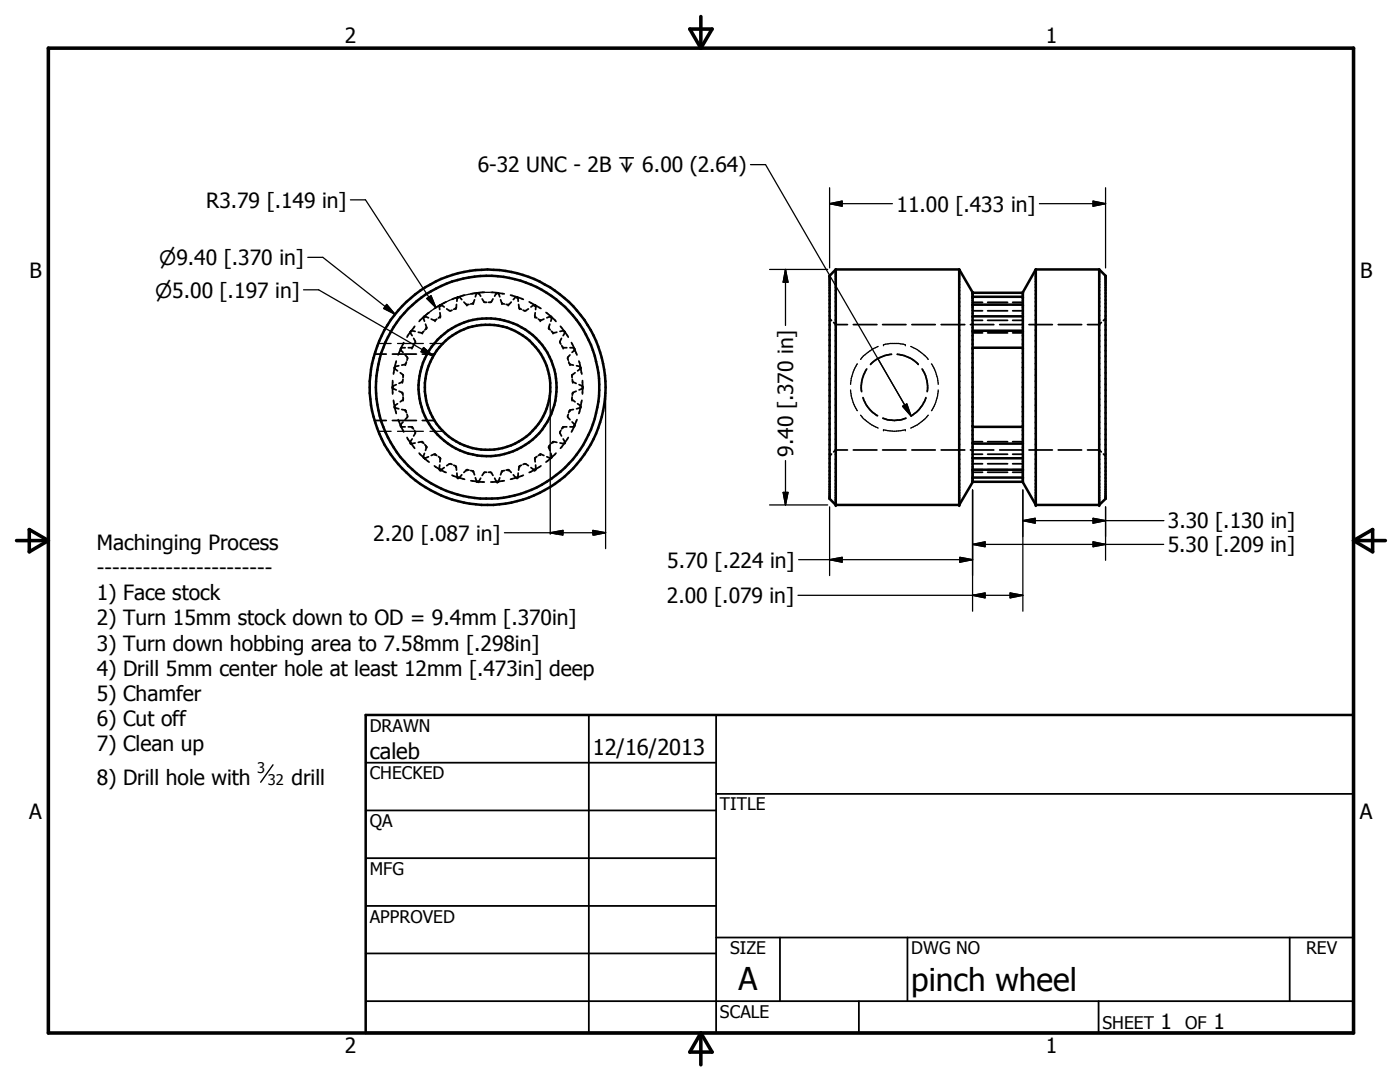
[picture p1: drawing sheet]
<svg xmlns="http://www.w3.org/2000/svg" width="279mm" height="216mm" viewBox="0 0 279 216" stroke-linecap="round" stroke-linejoin="round" font-family="sans-serif">
<g fill="none" stroke="#000" stroke-width=".35">
<path d="M91.3 59.4l-.1 .7M91.4 59.3h-.1M91.4 59.3l-1.2 .4M91.4 59.3h.1M91.6 59.2l-.1 .1M91.7 59.3l.5 .5M92.7 58.9l-1.2 .4M94.7 59.8l-.3 .7M95.1 58.5l-.2 .7M95.3 58.5l-1.3 .1M95.4 58.4l-.2 .1M95.4 58.4l.1 .1"/>
<path d="M95.5 58.5l.4 .6M96.2 59.6l.4 .7M96.6 58.3l-1.2 .1M98 58.3l1.3 .1M98.4 59.6l-.4 .7M99.1 58.5l-.4 .6M99.3 58.4v.1M99.3 58.4l-.2 .1M99.4 58.5l1.2 .1M99.5 58.5l.2 .7M99.9 59.8l.3 .7M101.9 58.9l1.3 .4"/>
<path d="M103 59.3l-.6 .5M103 59.2l.2 .1M103.2 59.3h.1M103.2 59.3l1.2 .4M103.3 59.4l.1 .7M74.7 70.7h2.4M78.3 77.2v.1M78.3 70.7h4.8M78.4 77.4l-.1-.1 .1 1.3M78.4 75.9l-.1 1.3M78.4 77.2h-.1M78.4 77.5l.7 .3"/>
<path d="M78.5 79.9l.2 1.2M78.7 73.4h.1M78.7 73.4l-.2 1.2M78.8 73.6l.5 .4M78.8 73.2l-.1 .1M79.1 76.8l-.7 .2M79.1 72.1l-.4 1.2M79.6 73l-.7 .2M79.6 78.1l.7 .3M79.9 74.4l.5 .4M80 69.8l.4 .5M80 69.5l-.1 .2"/>
<path d="M80.3 76.2l-.7 .3M80.3 78.4l.1 .5M80.4 75.7l-.1 .4M80.4 79.2l.1 .5M80.4 79.8l-.5 .4M80.5 74.9l-.1 .5M80.6 68.4l-1.1 2.4M80.9 69.4h-.8M80.9 70.8l.4 .6M80.9 72.7l-.7 .2M81.1 72.2l-.1 .4M81.4 71.5l-.2 .4"/>
<path d="M81.5 69.4h.7M81.9 66.3l.4 .7M82 66.2l-.1 .1M82 66.2l-.8 1.1M82 66.1v.1M82 66v.1M82.1 66l.7 .1M82.5 69l-.2 .3M82.5 67.5l.4 .7M82.8 65.1l-.8 1M82.9 68.2l-.2 .5M83.5 66.3l.7 .1"/>
<path d="M84.3 70.7h2.4M84.5 63.4l.2 .7M84.6 63.2l-.1 .1M84.6 66.1l-.3 .3M84.6 63.2l-.9 .9M84.6 63.2h.1M84.7 63.1l-.1 .1M84.8 63.1l.7 .3M84.9 64.7l.2 .7M85.1 65.4l-.3 .4M85.6 62.4l-1 .8M86.1 63.7l.6 .2"/>
<path d="M87.2 63.7l-.4 .2M87.7 61l.1 .8M87.7 61l.1-.1-1.1 .7M87.8 62.4l.1 .7M87.8 63.2l-.3 .3M88.1 60.8l.5 .5M89 60.2l-1.1 .6M89.2 61.6l.5 .4M90.2 61.9l-.4 .1M91 61.5l-.4 .2M91.1 60.7l-.1 .8M92.6 60.3l.5 .5"/>
<path d="M93.6 60.7l-.4 .1M94.4 60.5l-.5 .2M96.7 60.3h.4M97.5 60.3h.5M100.2 60.5l.5 .2M101 60.7l.4 .1M102 60.3l-.5 .5M103.5 60.7l.1 .8M103.7 61.5l.4 .2M104.4 61.9l.4 .1M105.5 61.6l-.6 .4M105.6 60.2l1.2 .7"/>
<path d="M106.6 60.8l-.6 .5M106.7 60.8l.1 .1M106.8 60.9h.1M106.8 60.9l1.1 .7M106.8 63.2l.3 .3M106.8 62.4v.7M106.8 60.9l.1 .1M106.9 61v.8M107.4 63.7l.4 .2M108.5 63.7l-.6 .2M109 62.4l1 .8M109.5 65.4l.3 .4"/>
<path d="M109.7 64.7l-.2 .7M109.8 63.1l-.7 .3M109.9 63.1l.1 .1M110 63.2h.1M110.1 66.1l.3 .3M110.1 63.4l-.2 .7M110.1 63.3l-.1-.1 1 .9M111.1 66.3l-.7 .1M111.7 68.2l.2 .5M111.8 65.1l.8 1M112.1 67.5l-.4 .7M112.1 69l.3 .3"/>
<path d="M112.4 69.4h.7M112.5 66l-.7 .1M112.6 66l.1 .2M112.7 66.2v.1M112.7 66.2l.7 1.1M112.7 66.3l-.3 .7M113.3 71.5l.1 .4M113.5 72.2l.2 .4M113.7 69.4h.8M113.7 72.7l.7 .2M113.7 70.8l-.4 .6M114 68.4l.6 1.2"/>
<path d="M114.1 74.9l.1 .5M114.2 79.2l-.1 .5M114.2 79.8l.6 .4M114.2 75.7l.1 .4M114.3 78.4l-.1 .5M114.3 76.2l.7 .3M114.6 69.5v.1M114.6 69.6l.1 .1M114.6 69.6l.5 1.2M114.6 69.6h.1M114.7 69.8l-.5 .5M114.8 74.4l-.6 .4"/>
<path d="M115 78.1l-.7 .3M115.1 73l.7 .2M115.5 72.1l.4 1.2M115.6 76.8l.6 .2M115.8 73.2l.1 .1M115.9 73.6l-.6 .4M115.9 73.4h.1M115.9 73.4l.2 1.2M116.1 79.9l-.2 1.2M116.2 75.9l.1 1.3M116.2 77.5l-.6 .3M116.3 77.2v.2"/>
<path d="M116.3 77.3l-.1 1.3M165.6 63.5l.3 .5M166.4 64.3l.4 .5h2.3M170.3 64.8h4.7M172.2 79.3a6.2 6.2 0 0 0 2.9 3.6M173 73.6l-.3 .5a6.5 6.5 0 0 0-.7 4M176.1 64.8h4.7M177.9 70.7h-.1a6.8 6.8 0 0 0-4.1 2M179.1 70.7a6.7 6.7 0 0 1 4.2 2M182 64.8h4.6M184 73.6a6.6 6.6 0 0 1 1 4.5M184.8 79.3l-.5 1.1a5.8 5.8 0 0 1-2.4 2.5"/>
<path d="M187.8 64.8h4.7M193.7 64.8h4.6M194.1 60.8h2M194.1 62h2M194.1 63.9h2M194.1 66.4h2M194.1 60.3h2M197.1 60.8h4M197.1 62h4M197.1 63.9h4M197.1 66.4h4M197.1 60.3h4"/>
<path d="M199.5 64.8h4.7M202.1 60.8h2M202.1 62h2M202.1 63.9h2M202.1 66.4h2M202.1 60.3h2M205.4 64.8h4.6M211.2 64.8h4.7M219.8 64.3l-.4 .5h-2.4M220.6 63.5l-.4 .5M74.7 83.9h2.4M78.3 83.9h4.8"/>
<path d="M78.8 81.3l.3 1.2M78.9 81.4l.7 .2M79.3 80.6l-.5 .4M79.5 83.7l.5 1.3M79.9 84.8l.1 .2M80 85v.1M80 85l.6 1.2M80 85h.1M80.1 85.1l.8 .1M80.2 81.7l.7 .2M80.4 84.2l-.4 .6M81 81.9l.1 .4"/>
<path d="M81.2 87.3l.8 1.1M81.2 82.7l.2 .4M81.3 83.2l-.4 .5M81.5 85.2h.7M81.9 88.3l.1 .1M82 88.4v.1M82 88.4l.8 1.1M82.3 87.6l-.4 .6M82.3 85.2l.2 .4M82.7 85.9l.2 .5-.4 .6M82.8 88.4l-.7 .1M83.7 90.4l.9 .9"/>
<path d="M84.2 88.1l-.7 .2M84.3 88.1l.3 .4M84.3 83.9h2.4M84.5 91.3l.1 .1M84.6 91.4h.1M84.6 91.4l1 .8M84.7 90.5l-.2 .6M84.8 88.7l.3 .4M85.1 89.2l-.2 .7M85.5 91.1l-.7 .3M86.7 93l1.1 .7-.1-.1M86.7 90.6l-.6 .3"/>
<path d="M86.8 90.6l.4 .3M87.5 91.1l.3 .3M87.8 92.8l-.1 .7M87.9 91.4l-.1 .8M87.9 93.7l1.1 .6M88.6 93.3l-.5 .4M89.7 92.5l-.5 .4M89.8 92.5l.4 .2M90.2 94.8l1.2 .5M90.6 92.8l.4 .2M91 93.1l.1 .7M91.2 94.4l.1 .8"/>
<path d="M91.3 95.2l.1 .1M91.4 95.3h.2M91.5 95.3l1.2 .3M92.2 94.7l-.5 .6M93.1 93.8l-.5 .5M93.2 93.7l.4 .1M93.9 93.9l.5 .1M94 95.9l1.3 .2M94.4 94l.3 .7M94.9 95.3l.2 .7M95.2 96.1h.1M95.3 96.1h.1"/>
<path d="M95.4 96.1l1.2 .1M95.5 96.1h-.1M95.9 95.4l-.4 .7M96.6 94.3l-.4 .6M96.7 94.2h.4M97.5 94.2h.5M98 94.3l.4 .6M98.7 95.4l.4 .7M99.1 96.1h.2l-1.3 .1M99.3 96.1h.1M99.4 96.1h.1M99.7 95.3l-.2 .7"/>
<path d="M100.2 94l-.3 .7M100.6 95.9l-1.2 .2M100.7 93.9l-.5 .1M101.4 93.7l-.4 .1M101.5 93.8l.5 .5M102.4 94.7l.6 .6M103 95.3h.2M103.2 95.3l-1.3 .3M103.3 95.2l-.1 .1M103.4 94.4l-.1 .8M103.6 93.1l-.1 .7M104.1 92.8l-.4 .2"/>
<path d="M104.4 94.8l-1.2 .5M104.8 92.5l-.4 .2M104.9 92.5l.6 .4M106 93.3l.6 .4M106.8 91.4v.8M106.8 93.7h-.1M106.8 93.7l-1.2 .6M106.8 93.7h.1M106.9 92.8v.7M106.9 93.6l-.1 .1M107.1 91.1l-.3 .3M107.8 90.6l-.4 .3"/>
<path d="M107.9 90.6l.6 .3M107.9 93l-1.1 .7M109.1 91.1l.7 .3M109.5 89.2l.2 .7M109.8 88.7l-.3 .4M109.9 90.5l.2 .6M110 91.4h-.1M110 91.4l-1 .8M110 91.4h.1M110 91.3v.1M110.1 91.3h-.1M110.4 88.1l-.3 .4"/>
<path d="M110.4 88.1l.7 .2M111 90.4l-1 .9M111.7 86.4l.4 .6M111.8 88.4l.7 .1M111.9 85.9l-.2 .4M112.4 85.2l-.3 .4M112.4 87.6l.3 .6M112.4 85.2h.7M112.6 88.4v.1M112.6 88.4l-.8 1.1M112.6 88.4h.1M112.7 88.3v.1"/>
<path d="M113.3 83.2l.4 .5M113.4 82.7l-.1 .4M113.4 87.3l-.7 1.1M113.7 81.9l-.2 .4M114.2 84.2l.5 .6M114.4 81.7l-.7 .2M114.5 85.1l-.8 .1M114.6 85v.1M114.6 85l-.6 1.2M114.6 85h.1M114.7 84.8l-.1 .2M115.1 83.7l-.5 1.3"/>
<path d="M115.3 80.6l.6 .4M115.8 81.4l-.7 .2M115.8 81.3l-.3 1.2M165.9 90.6l-.3 .4M169.1 89.8h-2.3l-.4 .4M170.3 89.8h4.7M176.1 89.8h4.7M176.2 83.4a5.9 5.9 0 0 0 4.6 0M182 89.8h4.6M187.8 89.8h4.7M193.7 89.8h4.6M194.1 88.1h2"/>
<path d="M194.1 90.6h2M194.1 92.5h2M194.1 93.7h2M194.1 94.2h2M197.1 88.1h4M197.1 90.6h4M197.1 92.5h4M197.1 93.7h4M197.1 94.2h4M199.5 89.8h4.7M202.1 88.1h2M202.1 90.6h2"/>
<path d="M202.1 92.5h2M202.1 93.7h2M202.1 94.2h2M205.4 89.8h4.6M211.2 89.8h4.7M217 89.8h2.4l.4 .4M220.2 90.6l.4 .4M73 152.2h69.9M117.5 142.7v63.4M142.9 158.4h127.2M142.9 142.7v63.4M73 161.7h69.9"/>
<path d="M73 171.2h69.9M73 180.8h69.9M73 190.2h69.9M73 199.8h197.1M142.9 187.1h127.2M155.7 187.1v12.7M171.4 199.8v6.3M181.1 187.1v12.7M219.2 199.8v6.3M257.4 187.1v12.7"/>
</g>
<g fill="#000">
<circle cx="91.3" cy="59.4" r=".18"/>
<circle cx="91.3" cy="59.3" r=".18"/>
<circle cx="91.4" cy="59.3" r=".18"/>
<circle cx="95.1" cy="58.5" r=".18"/>
<circle cx="95.5" cy="58.5" r=".18"/>
<circle cx="99.1" cy="58.5" r=".18"/>
<circle cx="99.5" cy="58.5" r=".18"/>
<circle cx="103.2" cy="59.3" r=".18"/>
<circle cx="103.3" cy="59.3" r=".18"/>
<circle cx="103.3" cy="59.4" r=".18"/>
<circle cx="194.1" cy="59.3" r=".25"/>
<circle cx="194.1" cy="58.3" r=".25"/>
<circle cx="204.1" cy="59.3" r=".25"/>
<circle cx="204.1" cy="58.3" r=".25"/>
<circle cx="78.3" cy="77.3" r=".18"/>
<circle cx="78.4" cy="77.5" r=".18"/>
<circle cx="78.4" cy="77" r=".18"/>
<circle cx="78.7" cy="73.4" r=".18"/>
<circle cx="78.7" cy="73.3" r=".18"/>
<circle cx="80" cy="69.8" r=".18"/>
<circle cx="80" cy="69.6" r=".18"/>
<circle cx="80.3" cy="78.4" r=".18"/>
<circle cx="80.3" cy="76.2" r=".18"/>
<circle cx="80.4" cy="79.8" r=".18"/>
<circle cx="80.4" cy="74.8" r=".18"/>
<circle cx="80.9" cy="72.7" r=".18"/>
<circle cx="81.9" cy="66.3" r=".18"/>
<circle cx="82.2" cy="69.4" r=".18"/>
<circle cx="84.3" cy="66.4" r=".18"/>
<circle cx="84.5" cy="63.4" r=".18"/>
<circle cx="84.8" cy="63.1" r=".18"/>
<circle cx="85.1" cy="65.4" r=".18"/>
<circle cx="86.8" cy="63.9" r=".18"/>
<circle cx="87.7" cy="61" r=".18"/>
<circle cx="87.8" cy="60.9" r=".18"/>
<circle cx="87.8" cy="63.2" r=".18"/>
<circle cx="87.9" cy="63.1" r=".18"/>
<circle cx="87.9" cy="60.8" r=".18"/>
<circle cx="88.1" cy="60.8" r=".18"/>
<circle cx="91" cy="61.5" r=".18"/>
<circle cx="93.2" cy="60.8" r=".18"/>
<circle cx="94.4" cy="60.5" r=".18"/>
<circle cx="100.2" cy="60.5" r=".18"/>
<circle cx="101.4" cy="60.8" r=".18"/>
<circle cx="103.7" cy="61.5" r=".18"/>
<circle cx="106.6" cy="60.8" r=".18"/>
<circle cx="106.7" cy="60.8" r=".18"/>
<circle cx="106.8" cy="63.1" r=".18"/>
<circle cx="106.8" cy="63.2" r=".18"/>
<circle cx="106.8" cy="60.9" r=".18"/>
<circle cx="106.9" cy="61" r=".18"/>
<circle cx="107.8" cy="63.9" r=".18"/>
<circle cx="109.5" cy="65.4" r=".18"/>
<circle cx="109.8" cy="63.1" r=".18"/>
<circle cx="110" cy="63.2" r=".18"/>
<circle cx="110.1" cy="63.4" r=".18"/>
<circle cx="110.4" cy="66.4" r=".18"/>
<circle cx="112.4" cy="69.4" r=".18"/>
<circle cx="112.6" cy="66.1" r=".18"/>
<circle cx="112.7" cy="66.3" r=".18"/>
<circle cx="113.7" cy="72.7" r=".18"/>
<circle cx="114.2" cy="74.8" r=".18"/>
<circle cx="114.2" cy="79.8" r=".18"/>
<circle cx="114.3" cy="78.4" r=".18"/>
<circle cx="114.3" cy="76.2" r=".18"/>
<circle cx="114.6" cy="69.6" r=".18"/>
<circle cx="114.7" cy="69.8" r=".18"/>
<circle cx="115.9" cy="73.4" r=".18"/>
<circle cx="115.9" cy="73.3" r=".18"/>
<circle cx="116.2" cy="77" r=".18"/>
<circle cx="116.2" cy="77.5" r=".18"/>
<circle cx="116.3" cy="77.3" r=".18"/>
<circle cx="194.1" cy="60.9" r=".25"/>
<circle cx="204.1" cy="60.9" r=".25"/>
<circle cx="78.7" cy="81.2" r=".18"/>
<circle cx="78.7" cy="81.1" r=".18"/>
<circle cx="80" cy="84.8" r=".18"/>
<circle cx="80" cy="85" r=".18"/>
<circle cx="80.9" cy="81.9" r=".18"/>
<circle cx="81.9" cy="88.3" r=".18"/>
<circle cx="82" cy="88.4" r=".18"/>
<circle cx="82.2" cy="85.2" r=".18"/>
<circle cx="84.3" cy="88.1" r=".18"/>
<circle cx="84.5" cy="91.1" r=".18"/>
<circle cx="84.8" cy="91.4" r=".18"/>
<circle cx="85.1" cy="89.1" r=".18"/>
<circle cx="85.1" cy="89.2" r=".18"/>
<circle cx="86.8" cy="90.6" r=".18"/>
<circle cx="87.7" cy="93.5" r=".18"/>
<circle cx="87.7" cy="93.6" r=".18"/>
<circle cx="87.8" cy="93.7" r=".18"/>
<circle cx="87.8" cy="91.4" r=".18"/>
<circle cx="87.9" cy="91.4" r=".18"/>
<circle cx="87.9" cy="93.7" r=".18"/>
<circle cx="88.1" cy="93.7" r=".18"/>
<circle cx="91" cy="93" r=".18"/>
<circle cx="91.3" cy="95.2" r=".18"/>
<circle cx="91.4" cy="95.3" r=".18"/>
<circle cx="93.2" cy="93.7" r=".18"/>
<circle cx="94.4" cy="94" r=".18"/>
<circle cx="95.1" cy="96" r=".18"/>
<circle cx="95.5" cy="96.1" r=".18"/>
<circle cx="99.1" cy="96.1" r=".18"/>
<circle cx="99.3" cy="96.1" r=".18"/>
<circle cx="99.5" cy="96" r=".18"/>
<circle cx="100.2" cy="94" r=".18"/>
<circle cx="101.4" cy="93.7" r=".18"/>
<circle cx="103.2" cy="95.3" r=".18"/>
<circle cx="103.3" cy="95.2" r=".18"/>
<circle cx="103.7" cy="93" r=".18"/>
<circle cx="106.6" cy="93.7" r=".18"/>
<circle cx="106.7" cy="93.7" r=".18"/>
<circle cx="106.8" cy="91.4" r=".18"/>
<circle cx="106.8" cy="93.7" r=".18"/>
<circle cx="106.9" cy="93.6" r=".18"/>
<circle cx="106.9" cy="93.5" r=".18"/>
<circle cx="107.8" cy="90.6" r=".18"/>
<circle cx="109.5" cy="89.1" r=".18"/>
<circle cx="109.5" cy="89.2" r=".18"/>
<circle cx="109.8" cy="91.4" r=".18"/>
<circle cx="110.1" cy="91.1" r=".18"/>
<circle cx="110.4" cy="88.1" r=".18"/>
<circle cx="112.4" cy="85.2" r=".18"/>
<circle cx="112.7" cy="88.3" r=".18"/>
<circle cx="113.7" cy="81.9" r=".18"/>
<circle cx="114.6" cy="85" r=".18"/>
<circle cx="114.7" cy="84.8" r=".18"/>
<circle cx="115.9" cy="81.1" r=".18"/>
<circle cx="115.9" cy="81.2" r=".18"/>
<circle cx="194.1" cy="95.3" r=".25"/>
<circle cx="194.1" cy="93.7" r=".25"/>
<circle cx="204.1" cy="95.3" r=".25"/>
<circle cx="204.1" cy="93.7" r=".25"/>
<circle cx="166.8" cy="100.8" r=".25"/>
<circle cx="191.4" cy="100.8" r=".25"/>
<circle cx="206.7" cy="100.8" r=".25"/>
<circle cx="219.4" cy="100.8" r=".25"/>
</g>
<g fill="none" stroke="#000" stroke-width=".51">
<path d="M166.8 53.8l-1.2 1.2v44.5l1.2 1.3M166.8 53.8v47M166.8 53.8h24.6M191.4 53.8l2.7 4.5v37.9l-2.7 4.6M191.4 53.8v47M194.1 59.2h10M194.1 58.4h10M206.7 53.8l-2.6 4.5v37.9l2.6 4.6M206.7 53.8v47M206.7 53.8h12.7M219.4 53.8l1.2 1.2v44.5l-1.2 1.3M219.4 53.8v47"/>
<path d="M194.1 69.4h10M194.1 60.8h10M194.1 63.1h10M194.1 66h10M194.1 85.2h10M194.1 88.5h10M194.1 91.4h10M194.1 93.7h10M194.1 95.3h10M194.1 96.1h10M166.8 100.8h24.6M206.7 100.8h12.7"/>
<path d="M73 142.7h197.1v63.4h-197.1z"/>
<circle cx="97.3" cy="77.3" r="12.5"/>
<circle cx="97.3" cy="77.3" r="22.3"/>
<circle cx="97.3" cy="77.3" r="13.8"/>
<circle cx="97.3" cy="77.3" r="23.5"/>
</g>
<g fill="none" stroke="#000" stroke-width=".25">
<path d="M69.9 39.9h3l14.1 21.5M149.8 32.9h3l27.8 47.9M165.6 37.5v16M220.6 37.5v16M60.6 57.8h3l22.9 13.2M61.4 51.4h3l14.4 11.3M85.2 59.6l.8-.6 1 2.4zM97.7 58.3a19.1 19.1 0 0 0-13.2 5M153.6 53.8h11.6M156.8 53.8l.5 2.5h-1zM156.8 53.8v11.1M165.6 40.6l2.5-.5v1z"/>
<path d="M165.6 40.6h12.5M207.4 40.6h13.2M218.1 40.1l2.5 .5-2.5 .5zM75.5 68.5h2.6M77.2 60.7l1.6 2-2.2-1.1zM79.3 68.5h5.2M84.5 69.3l2 1.7-2.5-.8zM85.8 68.5h2.6M109.8 78.9v27.7M120.9 78.9v30.6M169.8 77.8a8.4 8.4 0 0 0 1.3 4.2M171.1 72.6a8.1 8.1 0 0 0-1.3 4.1"/>
<path d="M175.2 71.5l5.4 9.3M175.3 69.1a9 9 0 0 0-3.6 2.6M176.3 68.8h.1M176.3 68.8l1.3-.3h1.8l1.3 .3M180.7 68.8h.1M181.7 69.1a8 8 0 0 1 3.5 2.6h.1M185.9 72.6a8.1 8.1 0 0 1 1.3 4.1M187.2 77.8a8.4 8.4 0 0 1-1.3 4.2M75.5 86.1h2.6M79.3 86.1h5.2M85.8 86.1h2.6M156.3 98.3h1l-.5 2.5z"/>
<path d="M156.8 91.9v8.9M171.7 82.8a9 9 0 0 0 3.6 2.6M176.3 85.8h.1M176.3 85.8l.5 .1a8.8 8.8 0 0 0 3.9-.1M180.1 81.1l.9-.5 .8 2.4zM180.6 80.8l1.2 2.2M180.7 85.8h.1M185.3 82.8a8.8 8.8 0 0 1-3.4 2.5l-.2 .1M194.1 97.7v24.3M204.1 97.7v24.3M100.7 106.3h20.2M109.8 106.3l2.6-.5v1z"/>
<path d="M111.2 106.6l-1.4-.3 2.6-.5v.8M118.3 105.8l2.6 .5-2.6 .5zM120.9 106.3l-2.6-.5v.8M120.9 106.3l-2.3 .5M153.6 100.8h11.6M159.3 118.8h44.8M159.4 111.7h34.7M165.6 111.7l2.5-.5v1zM165.6 101.1v13.8M191.6 111.2l2.5 .5-2.5 .5zM194.1 118.8l2.5-.5v1zM194.1 108.6l2.5-.5v1z"/>
<path d="M194.1 108.6h38.1M201.6 118.3l2.5 .5-2.5 .5zM204.1 103.9l2.5-.5v1zM204.1 103.9h28.2M218.1 103.4l2.5 .5-2.5 .5zM218.1 108.1l2.5 .5-2.5 .5zM220.6 101.1v10.7"/>
</g>
<path d="M9.7 9.6h260.4v196.5h-260.4zM137.7 5.8h4.4l-2.2 3.8zM139.9 3.3v6.3M3.3 107.9h6.4M5.8 105.7l3.9 2.2-3.9 2.2zM270.1 107.9h6.4M270.1 107.9l3.8-2.2v4.4zM139.9 206.1v6.4M139.9 206.1l2.2 3.8h-4.4z" fill="none" stroke="#000" stroke-width=".71"/>
<g fill="#000">
<path d="M85.2 59.6l.8-.6 1 2.4zM156.8 53.8l.5 2.5h-1zM165.6 40.6l2.5-.5v1zM218.1 40.1l2.5 .5-2.5 .5zM77.2 60.7l1.6 2-2.2-1.1zM84.5 69.3l2 1.7-2.5-.8zM156.3 98.3h1l-.5 2.5zM180.1 81.1l.9-.5 .8 2.4zM109.8 106.3l2.6-.5v1zM118.3 105.8l2.6 .5-2.6 .5zM165.6 111.7l2.5-.5v1zM191.6 111.2l2.5 .5-2.5 .5z"/>
<path d="M194.1 118.8l2.5-.5v1zM194.1 108.6l2.5-.5v1zM201.6 118.3l2.5 .5-2.5 .5zM204.1 103.9l2.5-.5v1zM218.1 103.4l2.5 .5-2.5 .5zM218.1 108.1l2.5 .5-2.5 .5z"/>
</g>
<path d="M54.5 152.6l-2.5 3.5" fill="none" stroke="#000" stroke-width=".28"/>
<g font-size="6.3">
<text x="147.4" y="197.6">A</text>
<text x="181.9" y="197.8">pinch wheel</text>
</g>
<g font-size="4.4">
<text x="73.8" y="151.4">caleb</text>
<text x="118.3" y="150.7">12/16/2013</text>
</g>
<g font-size="4.2">
<text x="68.8" y="8.7">2</text>
<text x="208.7" y="8.7">1</text>
<text x="95.3" y="34.4">6-32 UNC - 2B x 6.00 (2.64)</text>
<text x="41.1" y="41.4">R3.79 [.149 in]</text>
<text x="178.9" y="42.2">11.00 [.433 in]</text>
<text x="5.9" y="55.5">B</text>
<text x="271.4" y="55.5">B</text>
<text x="158.3" y="91.1" transform="rotate(-90 158.3 91.1)">9.40 [.370 in]</text>
<text x="74.5" y="107.9">2.20 [.087 in]</text>
<text x="233.1" y="105.5">3.30 [.130 in]</text>
<text x="19.3" y="109.8">Machinging Process</text>
<text x="133.2" y="113.2">5.70 [.224 in]</text>
<text x="233" y="110.2">5.30 [.209 in]</text>
<text x="19.3" y="114.8">-----------------------</text>
<text x="19.3" y="119.8">1) Face stock</text>
<text x="19.3" y="124.8">2) Turn 15mm stock down to OD = 9.4mm [.370in]</text>
<text x="133.1" y="120.4">2.00 [.079 in]</text>
<text x="19.3" y="129.8">3) Turn down hobbing area to 7.58mm [.298in]</text>
<text x="19.3" y="134.8">4) Drill 5mm center hole at least 12mm [.473in] deep</text>
<text x="19.3" y="139.9">5) Chamfer</text>
<text x="19.3" y="144.9">6) Cut off</text>
<text x="19.3" y="149.9">7) Clean up</text>
<text x="19.3" y="156.5">8) Drill hole with</text>
<text x="58.2" y="156.5">drill</text>
<text x="5.8" y="163.4">A</text>
<text x="271.4" y="163.4">A</text>
<text x="231.6" y="205.3">1</text>
<text x="242.1" y="205.3">1</text>
<text x="68.8" y="210.2">2</text>
<text x="208.7" y="210.2">1</text>
</g>
<g font-size="4">
<text x="31.8" y="52.9">n9.40 [.370 in]</text>
<text x="30.9" y="59.4">n5.00 [.197 in]</text>
</g>
<g font-size="3.5">
<text x="73.8" y="146">DRAWN</text>
<text x="73.8" y="155.5">CHECKED</text>
<text x="143.7" y="161.7">TITLE</text>
<text x="73.8" y="165.1">QA</text>
<text x="73.8" y="174.6">MFG</text>
<text x="73.8" y="184.1">APPROVED</text>
<text x="145.7" y="190.5">SIZE</text>
<text x="181.9" y="190.5">DWG NO</text>
<text x="260.6" y="190.4">REV</text>
<text x="143.7" y="203.1">SCALE</text>
<text x="220" y="205.3">SHEET</text>
<text x="236.5" y="205.3">OF</text>
</g>
<g font-size="2.9">
<text x="51.4" y="154.3">3</text>
<text x="53.4" y="156.5">32</text>
</g>
</svg>
